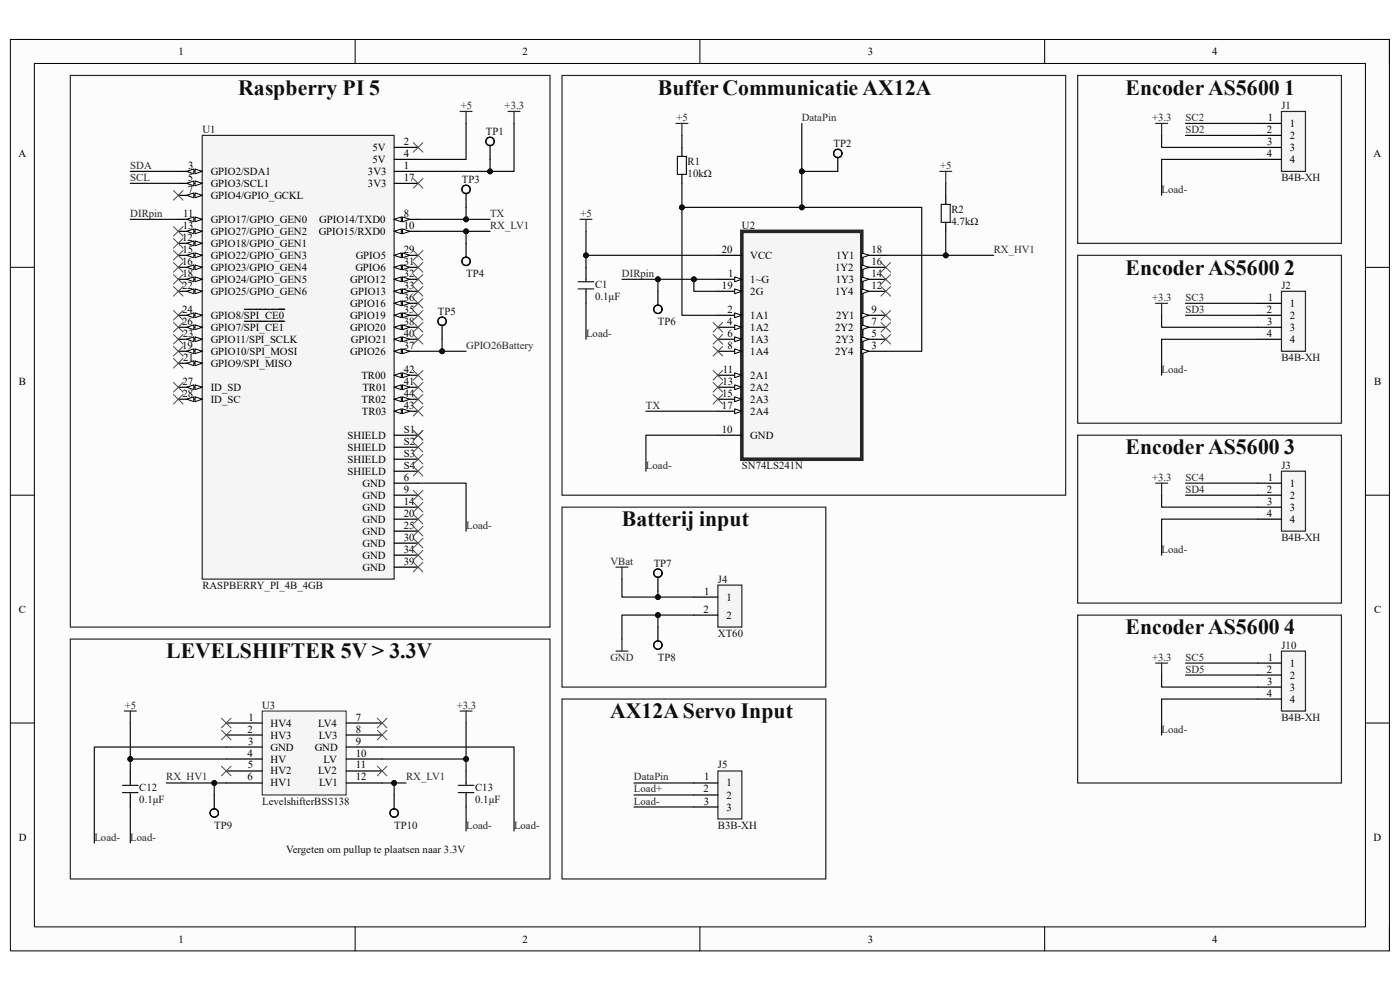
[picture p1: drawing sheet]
<svg xmlns="http://www.w3.org/2000/svg" width="297mm" height="210mm" viewBox="0 0 297 210" stroke-linecap="round" stroke-linejoin="round" font-family="sans-serif">
<path d="M2.2 8.4h292.6v193.3h-292.6z" fill-rule="evenodd" fill="#fcfcfc"/>
<path d="M2.2 8.4h292.6v193.3h-292.6z" fill="none" stroke="#000" stroke-width=".21"/>
<path d="M7.3 13.5h282.4v183.1h-282.4z" fill-rule="evenodd" fill="#fcfcfc"/>
<g fill="none" stroke="#000" stroke-width=".21">
<path d="M2.2 8.4h5.1M7.3 13.5h282.4v183.1h-282.4zM75.3 8.4v5.1M148.5 8.4v5.1M221.6 8.4v5.1M289.7 8.4h5.1v5.1M2.2 56.7h5.1M289.7 56.7h5.1M2.2 105h5.1M289.7 105.1h5.1M2.2 153.4h5.1M289.7 153.4h5.1"/>
<path d="M75.3 196.6v5.1M148.5 196.6v5.1M221.6 196.6v5.1M294.8 196.6v5.1"/>
</g>
<path d="M157.4 49.1h25.4v48.3h-25.4z" fill-rule="evenodd" fill="#f5f5f5"/>
<path d="M157.4 49.1h25.4v48.3h-25.4z" fill="none" stroke="#262626" stroke-width=".76"/>
<path d="M152.3 54.2h5.1M152.3 59.3h5.1" fill="none" stroke="#000" stroke-width=".25"/>
<path d="M155.9 58.7l1.5 .6-1.5 .5z" fill="#fbfbfb"/>
<path d="M155.9 58.7l1.5 .6-1.5 .5z" fill="none" stroke="#000" stroke-width=".21"/>
<path d="M152.3 61.8h5.1" fill="none" stroke="#000" stroke-width=".25"/>
<path d="M155.9 61.3l1.5 .5-1.5 .5z" fill="#fbfbfb"/>
<path d="M155.9 61.3l1.5 .5-1.5 .5z" fill="none" stroke="#000" stroke-width=".21"/>
<path d="M152.3 66.9h5.1" fill="none" stroke="#000" stroke-width=".25"/>
<path d="M155.9 66.4l1.5 .5-1.5 .5z" fill="#fbfbfb"/>
<path d="M155.9 66.4l1.5 .5-1.5 .5z" fill="none" stroke="#000" stroke-width=".21"/>
<path d="M152.3 69.4h5.1" fill="none" stroke="#000" stroke-width=".25"/>
<path d="M155.9 68.9l1.5 .5-1.5 .5z" fill="#fbfbfb"/>
<path d="M155.9 68.9l1.5 .5-1.5 .5z" fill="none" stroke="#000" stroke-width=".21"/>
<path d="M152.3 72h5.1" fill="none" stroke="#000" stroke-width=".25"/>
<path d="M155.9 71.5l1.5 .5-1.5 .5z" fill="#fbfbfb"/>
<path d="M155.9 71.5l1.5 .5-1.5 .5z" fill="none" stroke="#000" stroke-width=".21"/>
<path d="M152.3 74.5h5.1" fill="none" stroke="#000" stroke-width=".25"/>
<path d="M155.9 74l1.5 .5-1.5 .5z" fill="#fbfbfb"/>
<path d="M155.9 74l1.5 .5-1.5 .5z" fill="none" stroke="#000" stroke-width=".21"/>
<path d="M152.3 79.6h5.1" fill="none" stroke="#000" stroke-width=".25"/>
<path d="M155.9 79.1l1.5 .5-1.5 .5z" fill="#fbfbfb"/>
<path d="M155.9 79.1l1.5 .5-1.5 .5z" fill="none" stroke="#000" stroke-width=".21"/>
<path d="M152.3 82.1h5.1" fill="none" stroke="#000" stroke-width=".25"/>
<path d="M155.9 81.6l1.5 .5-1.5 .6z" fill="#fbfbfb"/>
<path d="M155.9 81.6l1.5 .5-1.5 .6z" fill="none" stroke="#000" stroke-width=".21"/>
<path d="M152.3 84.7h5.1" fill="none" stroke="#000" stroke-width=".25"/>
<path d="M155.9 84.2l1.5 .5-1.5 .5z" fill="#fbfbfb"/>
<path d="M155.9 84.2l1.5 .5-1.5 .5z" fill="none" stroke="#000" stroke-width=".21"/>
<path d="M152.3 87.2h5.1" fill="none" stroke="#000" stroke-width=".25"/>
<path d="M155.9 86.7l1.5 .5-1.5 .5z" fill="#fbfbfb"/>
<path d="M155.9 86.7l1.5 .5-1.5 .5z" fill="none" stroke="#000" stroke-width=".21"/>
<path d="M182.8 54.2h5.1M152.3 92.3h5.1" fill="none" stroke="#000" stroke-width=".25"/>
<path d="M182.8 53.7l1.6 .5-1.6 .5z" fill="#fbfbfb"/>
<path d="M182.8 53.7l1.6 .5-1.6 .5z" fill="none" stroke="#000" stroke-width=".21"/>
<path d="M182.8 56.7h5.1" fill="none" stroke="#000" stroke-width=".25"/>
<path d="M182.8 56.2l1.6 .5-1.6 .5z" fill="#fbfbfb"/>
<path d="M182.8 56.2l1.6 .5-1.6 .5z" fill="none" stroke="#000" stroke-width=".21"/>
<path d="M182.8 59.3h5.1" fill="none" stroke="#000" stroke-width=".25"/>
<path d="M182.8 58.7l1.6 .6-1.6 .5z" fill="#fbfbfb"/>
<path d="M182.8 58.7l1.6 .6-1.6 .5z" fill="none" stroke="#000" stroke-width=".21"/>
<path d="M182.8 61.8h5.1" fill="none" stroke="#000" stroke-width=".25"/>
<path d="M182.8 61.3l1.6 .5-1.6 .5z" fill="#fbfbfb"/>
<path d="M182.8 61.3l1.6 .5-1.6 .5z" fill="none" stroke="#000" stroke-width=".21"/>
<path d="M182.8 66.9h5.1" fill="none" stroke="#000" stroke-width=".25"/>
<path d="M182.8 66.4l1.6 .5-1.6 .5z" fill="#fbfbfb"/>
<path d="M182.8 66.4l1.6 .5-1.6 .5z" fill="none" stroke="#000" stroke-width=".21"/>
<path d="M182.8 69.4h5.1" fill="none" stroke="#000" stroke-width=".25"/>
<path d="M182.8 68.9l1.6 .5-1.6 .5z" fill="#fbfbfb"/>
<path d="M182.8 68.9l1.6 .5-1.6 .5z" fill="none" stroke="#000" stroke-width=".21"/>
<path d="M182.8 72h5.1" fill="none" stroke="#000" stroke-width=".25"/>
<path d="M182.8 71.5l1.6 .5-1.6 .5z" fill="#fbfbfb"/>
<path d="M182.8 71.5l1.6 .5-1.6 .5z" fill="none" stroke="#000" stroke-width=".21"/>
<path d="M182.8 74.5h5.1" fill="none" stroke="#000" stroke-width=".25"/>
<path d="M182.8 74l1.6 .5-1.6 .5z" fill="#fbfbfb"/>
<path d="M182.8 74l1.6 .5-1.6 .5z" fill="none" stroke="#000" stroke-width=".21"/>
<path d="M123 46.5h2.6M124.3 46.5v2.6" fill="none" stroke="#262626" stroke-width=".25"/>
<path d="M42.9 28.7h40.7v94.2h-40.7z" fill-rule="evenodd" fill="#f5f5f5"/>
<path d="M42.9 28.7h40.7v94.2h-40.7z" fill="none" stroke="#262626" stroke-width=".25"/>
<path d="M37.8 36.4h5.1" fill="none" stroke="#000" stroke-width=".25"/>
<path d="M41.4 35.8l1.5 .6-1.5 .5z" fill="#fbfbfb"/>
<path d="M41.4 35.8l1.5 .6-1.5 .5z" fill="none" stroke="#000" stroke-width=".21"/>
<path d="M39.6 36.4l1.5-.6v1.1z" fill="#fbfbfb"/>
<path d="M39.6 36.4l1.5-.6v1.1z" fill="none" stroke="#000" stroke-width=".21"/>
<path d="M37.8 38.9h5.1" fill="none" stroke="#000" stroke-width=".25"/>
<path d="M41.4 38.4l1.5 .5-1.5 .5z" fill="#fbfbfb"/>
<path d="M41.4 38.4l1.5 .5-1.5 .5z" fill="none" stroke="#000" stroke-width=".21"/>
<path d="M39.6 38.9l1.5-.5v1z" fill="#fbfbfb"/>
<path d="M39.6 38.9l1.5-.5v1z" fill="none" stroke="#000" stroke-width=".21"/>
<path d="M37.8 41.4h5.1" fill="none" stroke="#000" stroke-width=".25"/>
<path d="M41.4 40.9l1.5 .5-1.5 .6z" fill="#fbfbfb"/>
<path d="M41.4 40.9l1.5 .5-1.5 .6z" fill="none" stroke="#000" stroke-width=".21"/>
<path d="M39.6 41.4l1.5-.5v1.1z" fill="#fbfbfb"/>
<path d="M39.6 41.4l1.5-.5v1.1z" fill="none" stroke="#000" stroke-width=".21"/>
<path d="M37.8 46.5h5.1" fill="none" stroke="#000" stroke-width=".25"/>
<path d="M41.4 46l1.5 .5-1.5 .5z" fill="#fbfbfb"/>
<path d="M41.4 46l1.5 .5-1.5 .5z" fill="none" stroke="#000" stroke-width=".21"/>
<path d="M39.6 46.5l1.5-.5v1z" fill="#fbfbfb"/>
<path d="M39.6 46.5l1.5-.5v1z" fill="none" stroke="#000" stroke-width=".21"/>
<path d="M37.8 49.1h5.1" fill="none" stroke="#000" stroke-width=".25"/>
<path d="M41.4 48.6l1.5 .5-1.5 .5z" fill="#fbfbfb"/>
<path d="M41.4 48.6l1.5 .5-1.5 .5z" fill="none" stroke="#000" stroke-width=".21"/>
<path d="M39.6 49.1l1.5-.5v1z" fill="#fbfbfb"/>
<path d="M39.6 49.1l1.5-.5v1z" fill="none" stroke="#000" stroke-width=".21"/>
<path d="M37.8 51.6h5.1" fill="none" stroke="#000" stroke-width=".25"/>
<path d="M41.4 51.1l1.5 .5-1.5 .5z" fill="#fbfbfb"/>
<path d="M41.4 51.1l1.5 .5-1.5 .5z" fill="none" stroke="#000" stroke-width=".21"/>
<path d="M39.6 51.6l1.5-.5v1z" fill="#fbfbfb"/>
<path d="M39.6 51.6l1.5-.5v1z" fill="none" stroke="#000" stroke-width=".21"/>
<path d="M37.8 54.2h5.1" fill="none" stroke="#000" stroke-width=".25"/>
<path d="M41.4 53.7l1.5 .5-1.5 .5z" fill="#fbfbfb"/>
<path d="M41.4 53.7l1.5 .5-1.5 .5z" fill="none" stroke="#000" stroke-width=".21"/>
<path d="M39.6 54.2l1.5-.5v1z" fill="#fbfbfb"/>
<path d="M39.6 54.2l1.5-.5v1z" fill="none" stroke="#000" stroke-width=".21"/>
<path d="M37.8 56.7h5.1" fill="none" stroke="#000" stroke-width=".25"/>
<path d="M41.4 56.2l1.5 .5-1.5 .5z" fill="#fbfbfb"/>
<path d="M41.4 56.2l1.5 .5-1.5 .5z" fill="none" stroke="#000" stroke-width=".21"/>
<path d="M39.6 56.7l1.5-.5v1z" fill="#fbfbfb"/>
<path d="M39.6 56.7l1.5-.5v1z" fill="none" stroke="#000" stroke-width=".21"/>
<path d="M37.8 59.3h5.1" fill="none" stroke="#000" stroke-width=".25"/>
<path d="M41.4 58.7l1.5 .6-1.5 .5z" fill="#fbfbfb"/>
<path d="M41.4 58.7l1.5 .6-1.5 .5z" fill="none" stroke="#000" stroke-width=".21"/>
<path d="M39.6 59.3l1.5-.6v1.1z" fill="#fbfbfb"/>
<path d="M39.6 59.3l1.5-.6v1.1z" fill="none" stroke="#000" stroke-width=".21"/>
<path d="M37.8 61.8h5.1" fill="none" stroke="#000" stroke-width=".25"/>
<path d="M41.4 61.3l1.5 .5-1.5 .5z" fill="#fbfbfb"/>
<path d="M41.4 61.3l1.5 .5-1.5 .5z" fill="none" stroke="#000" stroke-width=".21"/>
<path d="M39.6 61.8l1.5-.5v1z" fill="#fbfbfb"/>
<path d="M39.6 61.8l1.5-.5v1z" fill="none" stroke="#000" stroke-width=".21"/>
<path d="M37.8 66.9h5.1" fill="none" stroke="#000" stroke-width=".25"/>
<path d="M41.4 66.4l1.5 .5-1.5 .5z" fill="#fbfbfb"/>
<path d="M41.4 66.4l1.5 .5-1.5 .5z" fill="none" stroke="#000" stroke-width=".21"/>
<path d="M39.6 66.9l1.5-.5v1z" fill="#fbfbfb"/>
<path d="M39.6 66.9l1.5-.5v1z" fill="none" stroke="#000" stroke-width=".21"/>
<path d="M37.8 69.4h5.1M51.8 65.6h8.6" fill="none" stroke="#000" stroke-width=".25"/>
<path d="M41.4 68.9l1.5 .5-1.5 .5z" fill="#fbfbfb"/>
<path d="M41.4 68.9l1.5 .5-1.5 .5z" fill="none" stroke="#000" stroke-width=".21"/>
<path d="M39.6 69.4l1.5-.5v1z" fill="#fbfbfb"/>
<path d="M39.6 69.4l1.5-.5v1z" fill="none" stroke="#000" stroke-width=".21"/>
<path d="M37.8 72h5.1M51.8 68.2h8.6" fill="none" stroke="#000" stroke-width=".25"/>
<path d="M41.4 71.5l1.5 .5-1.5 .5z" fill="#fbfbfb"/>
<path d="M41.4 71.5l1.5 .5-1.5 .5z" fill="none" stroke="#000" stroke-width=".21"/>
<path d="M39.6 72l1.5-.5v1z" fill="#fbfbfb"/>
<path d="M39.6 72l1.5-.5v1z" fill="none" stroke="#000" stroke-width=".21"/>
<path d="M37.8 74.5h5.1" fill="none" stroke="#000" stroke-width=".25"/>
<path d="M41.4 74l1.5 .5-1.5 .5z" fill="#fbfbfb"/>
<path d="M41.4 74l1.5 .5-1.5 .5z" fill="none" stroke="#000" stroke-width=".21"/>
<path d="M39.6 74.5l1.5-.5v1z" fill="#fbfbfb"/>
<path d="M39.6 74.5l1.5-.5v1z" fill="none" stroke="#000" stroke-width=".21"/>
<path d="M37.8 77.1h5.1" fill="none" stroke="#000" stroke-width=".25"/>
<path d="M41.4 76.6l1.5 .5-1.5 .5z" fill="#fbfbfb"/>
<path d="M41.4 76.6l1.5 .5-1.5 .5z" fill="none" stroke="#000" stroke-width=".21"/>
<path d="M39.6 77.1l1.5-.5v1z" fill="#fbfbfb"/>
<path d="M39.6 77.1l1.5-.5v1z" fill="none" stroke="#000" stroke-width=".21"/>
<path d="M37.8 82.1h5.1" fill="none" stroke="#000" stroke-width=".25"/>
<path d="M41.4 81.6l1.5 .5-1.5 .6z" fill="#fbfbfb"/>
<path d="M41.4 81.6l1.5 .5-1.5 .6z" fill="none" stroke="#000" stroke-width=".21"/>
<path d="M39.6 82.1l1.5-.5v1.1z" fill="#fbfbfb"/>
<path d="M39.6 82.1l1.5-.5v1.1z" fill="none" stroke="#000" stroke-width=".21"/>
<path d="M37.8 84.7h5.1" fill="none" stroke="#000" stroke-width=".25"/>
<path d="M41.4 84.2l1.5 .5-1.5 .5z" fill="#fbfbfb"/>
<path d="M41.4 84.2l1.5 .5-1.5 .5z" fill="none" stroke="#000" stroke-width=".21"/>
<path d="M39.6 84.7l1.5-.5v1z" fill="#fbfbfb"/>
<path d="M39.6 84.7l1.5-.5v1z" fill="none" stroke="#000" stroke-width=".21"/>
<path d="M83.6 31.3h5.1M83.6 33.8h5.1M83.6 36.4h5.1M83.6 38.9h5.1M83.6 46.5h5.1" fill="none" stroke="#000" stroke-width=".25"/>
<path d="M83.6 46.5l1.5-.5v1z" fill="#fbfbfb"/>
<path d="M83.6 46.5l1.5-.5v1z" fill="none" stroke="#000" stroke-width=".21"/>
<path d="M85.4 46l1.5 .5-1.5 .5z" fill="#fbfbfb"/>
<path d="M85.4 46l1.5 .5-1.5 .5z" fill="none" stroke="#000" stroke-width=".21"/>
<path d="M83.6 49.1h5.1" fill="none" stroke="#000" stroke-width=".25"/>
<path d="M83.6 49.1l1.5-.5v1z" fill="#fbfbfb"/>
<path d="M83.6 49.1l1.5-.5v1z" fill="none" stroke="#000" stroke-width=".21"/>
<path d="M85.4 48.6l1.5 .5-1.5 .5z" fill="#fbfbfb"/>
<path d="M85.4 48.6l1.5 .5-1.5 .5z" fill="none" stroke="#000" stroke-width=".21"/>
<path d="M83.6 54.2h5.1" fill="none" stroke="#000" stroke-width=".25"/>
<path d="M83.6 54.2l1.5-.5v1z" fill="#fbfbfb"/>
<path d="M83.6 54.2l1.5-.5v1z" fill="none" stroke="#000" stroke-width=".21"/>
<path d="M85.4 53.7l1.5 .5-1.5 .5z" fill="#fbfbfb"/>
<path d="M85.4 53.7l1.5 .5-1.5 .5z" fill="none" stroke="#000" stroke-width=".21"/>
<path d="M83.6 56.7h5.1" fill="none" stroke="#000" stroke-width=".25"/>
<path d="M83.6 56.7l1.5-.5v1z" fill="#fbfbfb"/>
<path d="M83.6 56.7l1.5-.5v1z" fill="none" stroke="#000" stroke-width=".21"/>
<path d="M85.4 56.2l1.5 .5-1.5 .5z" fill="#fbfbfb"/>
<path d="M85.4 56.2l1.5 .5-1.5 .5z" fill="none" stroke="#000" stroke-width=".21"/>
<path d="M83.6 59.3h5.1" fill="none" stroke="#000" stroke-width=".25"/>
<path d="M83.6 59.3l1.5-.6v1.1z" fill="#fbfbfb"/>
<path d="M83.6 59.3l1.5-.6v1.1z" fill="none" stroke="#000" stroke-width=".21"/>
<path d="M85.4 58.7l1.5 .6-1.5 .5z" fill="#fbfbfb"/>
<path d="M85.4 58.7l1.5 .6-1.5 .5z" fill="none" stroke="#000" stroke-width=".21"/>
<path d="M83.6 61.8h5.1" fill="none" stroke="#000" stroke-width=".25"/>
<path d="M83.6 61.8l1.5-.5v1z" fill="#fbfbfb"/>
<path d="M83.6 61.8l1.5-.5v1z" fill="none" stroke="#000" stroke-width=".21"/>
<path d="M85.4 61.3l1.5 .5-1.5 .5z" fill="#fbfbfb"/>
<path d="M85.4 61.3l1.5 .5-1.5 .5z" fill="none" stroke="#000" stroke-width=".21"/>
<path d="M83.6 64.3h5.1" fill="none" stroke="#000" stroke-width=".25"/>
<path d="M83.6 64.3l1.5-.5v1z" fill="#fbfbfb"/>
<path d="M83.6 64.3l1.5-.5v1z" fill="none" stroke="#000" stroke-width=".21"/>
<path d="M85.4 63.8l1.5 .5-1.5 .5z" fill="#fbfbfb"/>
<path d="M85.4 63.8l1.5 .5-1.5 .5z" fill="none" stroke="#000" stroke-width=".21"/>
<path d="M83.6 66.9h5.1" fill="none" stroke="#000" stroke-width=".25"/>
<path d="M83.6 66.9l1.5-.5v1z" fill="#fbfbfb"/>
<path d="M83.6 66.9l1.5-.5v1z" fill="none" stroke="#000" stroke-width=".21"/>
<path d="M85.4 66.4l1.5 .5-1.5 .5z" fill="#fbfbfb"/>
<path d="M85.4 66.4l1.5 .5-1.5 .5z" fill="none" stroke="#000" stroke-width=".21"/>
<path d="M83.6 69.4h5.1" fill="none" stroke="#000" stroke-width=".25"/>
<path d="M83.6 69.4l1.5-.5v1z" fill="#fbfbfb"/>
<path d="M83.6 69.4l1.5-.5v1z" fill="none" stroke="#000" stroke-width=".21"/>
<path d="M85.4 68.9l1.5 .5-1.5 .5z" fill="#fbfbfb"/>
<path d="M85.4 68.9l1.5 .5-1.5 .5z" fill="none" stroke="#000" stroke-width=".21"/>
<path d="M83.6 72h5.1" fill="none" stroke="#000" stroke-width=".25"/>
<path d="M83.6 72l1.5-.5v1z" fill="#fbfbfb"/>
<path d="M83.6 72l1.5-.5v1z" fill="none" stroke="#000" stroke-width=".21"/>
<path d="M85.4 71.5l1.5 .5-1.5 .5z" fill="#fbfbfb"/>
<path d="M85.4 71.5l1.5 .5-1.5 .5z" fill="none" stroke="#000" stroke-width=".21"/>
<path d="M83.6 74.5h5.1" fill="none" stroke="#000" stroke-width=".25"/>
<path d="M83.6 74.5l1.5-.5v1z" fill="#fbfbfb"/>
<path d="M83.6 74.5l1.5-.5v1z" fill="none" stroke="#000" stroke-width=".21"/>
<path d="M85.4 74l1.5 .5-1.5 .5z" fill="#fbfbfb"/>
<path d="M85.4 74l1.5 .5-1.5 .5z" fill="none" stroke="#000" stroke-width=".21"/>
<path d="M83.6 79.6h5.1" fill="none" stroke="#000" stroke-width=".25"/>
<path d="M83.6 79.6l1.5-.5v1z" fill="#fbfbfb"/>
<path d="M83.6 79.6l1.5-.5v1z" fill="none" stroke="#000" stroke-width=".21"/>
<path d="M85.4 79.1l1.5 .5-1.5 .5z" fill="#fbfbfb"/>
<path d="M85.4 79.1l1.5 .5-1.5 .5z" fill="none" stroke="#000" stroke-width=".21"/>
<path d="M83.6 82.1h5.1" fill="none" stroke="#000" stroke-width=".25"/>
<path d="M83.6 82.1l1.5-.5v1.1z" fill="#fbfbfb"/>
<path d="M83.6 82.1l1.5-.5v1.1z" fill="none" stroke="#000" stroke-width=".21"/>
<path d="M85.4 81.6l1.5 .5-1.5 .6z" fill="#fbfbfb"/>
<path d="M85.4 81.6l1.5 .5-1.5 .6z" fill="none" stroke="#000" stroke-width=".21"/>
<path d="M83.6 84.7h5.1" fill="none" stroke="#000" stroke-width=".25"/>
<path d="M83.6 84.7l1.5-.5v1z" fill="#fbfbfb"/>
<path d="M83.6 84.7l1.5-.5v1z" fill="none" stroke="#000" stroke-width=".21"/>
<path d="M85.4 84.2l1.5 .5-1.5 .5z" fill="#fbfbfb"/>
<path d="M85.4 84.2l1.5 .5-1.5 .5z" fill="none" stroke="#000" stroke-width=".21"/>
<path d="M83.6 87.2h5.1" fill="none" stroke="#000" stroke-width=".25"/>
<path d="M83.6 87.2l1.5-.5v1z" fill="#fbfbfb"/>
<path d="M83.6 87.2l1.5-.5v1z" fill="none" stroke="#000" stroke-width=".21"/>
<path d="M85.4 86.7l1.5 .5-1.5 .5z" fill="#fbfbfb"/>
<path d="M85.4 86.7l1.5 .5-1.5 .5z" fill="none" stroke="#000" stroke-width=".21"/>
<path d="M83.6 92.3h5.1M83.6 94.9h5.1M83.6 97.4h5.1M83.6 100h5.1M83.6 102.5h5.1M83.6 105h5.1M83.6 107.6h5.1M83.6 110.1h5.1M83.6 112.7h5.1M83.6 115.2h5.1M83.6 117.8h5.1M83.6 120.3h5.1" fill="none" stroke="#000" stroke-width=".25"/>
<path d="M119.2 16h106.9v89.1h-106.9zM143.4 26.2h2.5M144.7 26.2v2.5M199.4 36.4h2.5M200.6 36.4v2.5" fill="none" stroke="#262626" stroke-width=".25"/>
<g fill="none" stroke="#4c4c4c" stroke-width=".21">
<path d="M186.9 58.2l2 2.1M186.9 55.7l2 2M188.9 58.2l-2 2.1M188.9 55.7l-2 2M151.3 68.4l2 2M151.3 71l2 2M151.3 73.5l2 2M151.3 78.6l2 2M153.3 68.4l-2 2M153.3 71l-2 2M153.3 73.5l-2 2M153.3 78.6l-2 2"/>
<path d="M186.9 71l2 2M186.9 68.4l2 2.1M186.9 65.9l2 2M186.9 60.8l2 2M188.9 71l-2 2M188.9 68.4l-2 2.1M188.9 65.9l-2 2M188.9 60.8l-2 2M151.3 81.1l2 2.1M151.3 83.7l2 2M153.3 81.1l-2 2.1M153.3 83.7l-2 2"/>
</g>
<path d="M271.9 23.6h5.1v12.8h-5.1z" fill-rule="evenodd" fill="#f5f5f5"/>
<path d="M14.9 16h101.8v117h-101.8zM228.6 16h56v35.6h-56zM97.6 23.6h2.5M98.9 23.6v2.6M271.9 23.6h5.1v12.8h-5.1z" fill="none" stroke="#262626" stroke-width=".25"/>
<path d="M266.8 26.2h5.1M266.8 28.7h5.1M266.8 31.3h5.1M266.8 33.8h5.1" fill="none" stroke="#000" stroke-width=".25"/>
<path d="M152.3 124.1h5.1v8.9h-5.1z" fill-rule="evenodd" fill="#f5f5f5"/>
<path d="M130.7 120.3h2.5M130.7 138.1h2.5M131.9 120.3v2.6M131.9 135.6v2.5M152.3 124.1h5.1v8.9h-5.1z" fill="none" stroke="#262626" stroke-width=".25"/>
<path d="M147.2 126.7h5.1M147.2 130.5h5.1" fill="none" stroke="#000" stroke-width=".25"/>
<path d="M55.6 150.8h17.8v17.8h-17.8z" fill-rule="evenodd" fill="#f5f5f5"/>
<path d="M55.6 150.8h17.8v17.8h-17.8z" fill="none" stroke="#262626" stroke-width=".21"/>
<path d="M48 153.4h7.6M48 155.9h7.6M48 158.5h7.6M73.4 153.4h7.7M73.4 155.9h7.7M73.4 158.5h7.7M48 161h7.6M48 163.6h7.6M48 166.1h7.6M73.4 161h7.7M73.4 163.6h7.7M73.4 166.1h7.7" fill="none" stroke="#000" stroke-width=".25"/>
<path d="M107.8 23.6h2.5M109.1 23.6v2.6M119.2 107.6h56v38.2h-56zM14.9 135.6h101.8v50.9h-101.8zM26.4 150.8h2.5M27.6 150.8v2.6M97.6 150.8h2.5M98.9 150.8v2.6" fill="none" stroke="#262626" stroke-width=".25"/>
<path d="M47 154.9l2 2M47 152.4l2 2M49 154.9l-2 2M49 152.4l-2 2M80.1 152.4l2 2M80.1 154.9l2 2M82.1 152.4l-2 2M82.1 154.9l-2 2M47 162.5l2 2.1M49 162.5l-2 2.1M80.1 162.5l2 2.1M82.1 162.5l-2 2.1" fill="none" stroke="#4c4c4c" stroke-width=".21"/>
<path d="M152.3 163.6h5.1v10.1h-5.1z" fill-rule="evenodd" fill="#f5f5f5"/>
<path d="M119.2 148.3h56v38.2h-56zM152.3 163.6h5.1v10.1h-5.1z" fill="none" stroke="#262626" stroke-width=".25"/>
<g fill="none" stroke="#000" stroke-width=".25">
<path d="M104 30.8v3M177.7 33.3v3.1M98.9 40.9v3.1M98.9 51.6v3.1M124.3 56.7v2.6M93.8 68.9v3.1M124.3 61.8v2.5M139.6 61.8v3M139.6 122.3v3.1M139.6 133v3.1M27.6 163.6v2.5M27.6 168.6v2.6"/>
<path d="M45.5 168.6v3.1M83.6 168.6v3.1M98.9 163.6v2.5M98.9 168.6v2.6M147.2 166.1h5.1M147.2 168.6h5.1M147.2 171.2h5.1"/>
<circle cx="104" cy="30" r=".89"/>
<circle cx="177.7" cy="32.5" r=".89"/>
<circle cx="98.9" cy="40.2" r=".89"/>
<circle cx="98.9" cy="55.4" r=".89"/>
<circle cx="93.8" cy="68.2" r=".89"/>
<circle cx="139.6" cy="65.6" r=".89"/>
<circle cx="139.6" cy="136.8" r=".89"/>
<circle cx="139.6" cy="121.6" r=".89"/>
<circle cx="45.5" cy="172.5" r=".89"/>
<circle cx="83.6" cy="172.5" r=".89"/>
</g>
<g fill="none" stroke="#4c4c4c" stroke-width=".21">
<path d="M87.7 30.3l2 2M87.7 37.9l2 2M89.7 30.3l-2 2M89.7 37.9l-2 2M36.8 58.2l2 2.1M36.8 55.7l2 2M36.8 53.1l2 2.1M36.8 50.6l2 2M36.8 48.1l2 2M36.8 40.4l2 2.1M38.8 58.2l-2 2.1M38.8 55.7l-2 2"/>
<path d="M38.8 53.1l-2 2.1M38.8 50.6l-2 2M38.8 48.1l-2 2M38.8 40.4l-2 2.1M87.7 53.1l2 2.1M87.7 55.7l2 2M87.7 58.2l2 2.1M89.7 53.1l-2 2.1M89.7 55.7l-2 2M89.7 58.2l-2 2.1M36.8 76l2 2.1M36.8 73.5l2 2"/>
<path d="M36.8 71l2 2M36.8 68.4l2 2M36.8 65.9l2 2M36.8 60.8l2 2M38.8 76l-2 2.1M38.8 73.5l-2 2M38.8 71l-2 2M38.8 68.4l-2 2M38.8 65.9l-2 2M38.8 60.8l-2 2M87.7 60.8l2 2M87.7 63.3l2 2.1"/>
<path d="M87.7 65.9l2 2M87.7 68.4l2 2M87.7 71l2 2M87.7 78.6l2 2M89.7 60.8l-2 2M89.7 63.3l-2 2.1M89.7 65.9l-2 2M89.7 68.4l-2 2M89.7 71l-2 2M89.7 78.6l-2 2M36.8 83.7l2 2M36.8 81.1l2 2.1"/>
<path d="M38.8 83.7l-2 2M38.8 81.1l-2 2.1M87.7 81.1l2 2.1M87.7 83.7l2 2M87.7 86.2l2 2.1M87.7 91.3l2 2M87.7 93.9l2 2M87.7 96.4l2 2M87.7 98.9l2 2.1M89.7 81.1l-2 2.1M89.7 83.7l-2 2M89.7 86.2l-2 2.1"/>
<path d="M89.7 91.3l-2 2M89.7 93.9l-2 2M89.7 96.4l-2 2M89.7 98.9l-2 2.1M87.7 104l2 2.1M87.7 106.6l2 2M87.7 109.1l2 2.1M87.7 111.7l2 2M87.7 114.2l2 2M87.7 116.7l2 2.1M87.7 119.3l2 2M89.7 104l-2 2.1"/>
<path d="M89.7 106.6l-2 2M89.7 109.1l-2 2.1M89.7 111.7l-2 2M89.7 114.2l-2 2M89.7 116.7l-2 2.1M89.7 119.3l-2 2"/>
</g>
<path d="M122.7 59.8h3.3M124.3 59.3v.5M122.7 61.3h3.3M124.3 61.3v.5M26 168.1h3.3M26 166.6h3.3M27.6 166.1v.5M27.6 168.1v.5M97.2 168.1h3.3M97.2 166.6h3.3M98.9 166.1v.5M98.9 168.1v.5" fill="none" stroke="#1c1c1c" stroke-width=".25"/>
<path d="M271.9 61.8h5.1v12.7h-5.1z" fill-rule="evenodd" fill="#f5f5f5"/>
<path d="M228.6 54.2h56v35.6h-56zM271.9 61.8h5.1v12.7h-5.1z" fill="none" stroke="#262626" stroke-width=".25"/>
<path d="M266.8 64.3h5.1M266.8 66.9h5.1M266.8 69.4h5.1M266.8 72h5.1" fill="none" stroke="#000" stroke-width=".25"/>
<path d="M271.9 100h5.1v12.7h-5.1z" fill-rule="evenodd" fill="#f5f5f5"/>
<path d="M228.6 92.3h56v35.6h-56zM271.9 100h5.1v12.7h-5.1z" fill="none" stroke="#262626" stroke-width=".25"/>
<path d="M266.8 102.5h5.1M266.8 105.1h5.1M266.8 107.6h5.1M266.8 110.1h5.1" fill="none" stroke="#000" stroke-width=".25"/>
<path d="M271.9 138.1h5.1v12.7h-5.1z" fill-rule="evenodd" fill="#f5f5f5"/>
<path d="M245.2 26.2h2.5M246.4 26.2v2.5M245.2 64.3h2.5M246.4 64.3v2.6M245.2 102.5h2.5M246.4 102.5v2.6M228.6 130.5h56v35.6h-56zM271.9 138.1h5.1v12.7h-5.1zM245.2 140.7h2.5M246.4 140.7v2.5" fill="none" stroke="#262626" stroke-width=".25"/>
<path d="M144.7 31.3v1.9M144.7 37v1.9M200.6 41.4v2M200.6 47.2v1.9M266.8 140.7h5.1M266.8 143.2h5.1M266.8 145.8h5.1M266.8 148.3h5.1" fill="none" stroke="#000" stroke-width=".25"/>
<path d="M143.7 33.2h1.9v3.8h-1.9zM199.7 43.4h1.9v3.8h-1.9z" fill="none" stroke="#1c1c1c" stroke-width=".25"/>
<path d="M124.3 49.1v5.1h28" fill="none" stroke="#0e0e0e" stroke-width=".25"/>
<circle cx="124.3" cy="54.2" r=".51" fill="#0e0e0e"/>
<circle cx="124.3" cy="54.2" r=".51" fill="none" stroke="#0e0e0e" stroke-width=".21"/>
<path d="M152.3 59.3h-5.1v2.5h5.1" fill="none" stroke="#0e0e0e" stroke-width=".25"/>
<circle cx="147.2" cy="59.3" r=".51" fill="#0e0e0e"/>
<circle cx="147.2" cy="59.3" r=".51" fill="none" stroke="#0e0e0e" stroke-width=".21"/>
<path d="M152.3 66.9h-7.6v-22.9h50.8v30.5h-7.6" fill="none" stroke="#0e0e0e" stroke-width=".25"/>
<circle cx="144.7" cy="44" r=".51" fill="#0e0e0e"/>
<circle cx="144.7" cy="44" r=".51" fill="none" stroke="#0e0e0e" stroke-width=".21"/>
<circle cx="170.1" cy="44" r=".51" fill="#0e0e0e"/>
<circle cx="170.1" cy="44" r=".51" fill="none" stroke="#0e0e0e" stroke-width=".21"/>
<path d="M144.7 28.7v2.6M200.6 49.1v5.1h-12.7" fill="none" stroke="#0e0e0e" stroke-width=".25"/>
<circle cx="200.6" cy="54.2" r=".51" fill="#0e0e0e"/>
<circle cx="200.6" cy="54.2" r=".51" fill="none" stroke="#0e0e0e" stroke-width=".21"/>
<path d="M200.6 38.9v2.5M200.6 54.2h10.2M137 87.2h15.3" fill="none" stroke="#0e0e0e" stroke-width=".25"/>
<circle cx="200.6" cy="54.2" r=".51" fill="#0e0e0e"/>
<circle cx="200.6" cy="54.2" r=".51" fill="none" stroke="#0e0e0e" stroke-width=".21"/>
<path d="M27.6 36.4h10.2M27.6 38.9h10.2M98.9 26.2v7.6h-10.2M246.4 28.7v2.6h20.4M251.5 28.7h15.3M251.5 26.2h15.3M88.7 49.1h15.3M88.7 102.5h10.2v10.2" fill="none" stroke="#0e0e0e" stroke-width=".25"/>
<circle cx="98.9" cy="49.1" r=".51" fill="#0e0e0e"/>
<circle cx="98.9" cy="49.1" r=".51" fill="none" stroke="#0e0e0e" stroke-width=".21"/>
<path d="M88.7 46.5h15.3" fill="none" stroke="#0e0e0e" stroke-width=".25"/>
<circle cx="98.9" cy="46.5" r=".51" fill="#0e0e0e"/>
<circle cx="98.9" cy="46.5" r=".51" fill="none" stroke="#0e0e0e" stroke-width=".21"/>
<path d="M131.9 122.9v3.8h15.3" fill="none" stroke="#0e0e0e" stroke-width=".25"/>
<circle cx="139.6" cy="126.7" r=".51" fill="#0e0e0e"/>
<circle cx="139.6" cy="126.7" r=".51" fill="none" stroke="#0e0e0e" stroke-width=".21"/>
<path d="M147.2 130.5h-15.3v5.1" fill="none" stroke="#0e0e0e" stroke-width=".25"/>
<circle cx="139.6" cy="130.5" r=".51" fill="#0e0e0e"/>
<circle cx="139.6" cy="130.5" r=".51" fill="none" stroke="#0e0e0e" stroke-width=".21"/>
<path d="M35.3 166.1h12.7" fill="none" stroke="#0e0e0e" stroke-width=".25"/>
<circle cx="45.5" cy="166.1" r=".51" fill="#0e0e0e"/>
<circle cx="45.5" cy="166.1" r=".51" fill="none" stroke="#0e0e0e" stroke-width=".21"/>
<path d="M81.1 166.1h5.1" fill="none" stroke="#0e0e0e" stroke-width=".25"/>
<circle cx="83.6" cy="166.1" r=".51" fill="#0e0e0e"/>
<circle cx="83.6" cy="166.1" r=".51" fill="none" stroke="#0e0e0e" stroke-width=".21"/>
<path d="M27.6 153.4v7.6h20.4M48 158.5h-28v20.3M81.1 158.5h28v17.8" fill="none" stroke="#0e0e0e" stroke-width=".25"/>
<circle cx="27.6" cy="161" r=".51" fill="#0e0e0e"/>
<circle cx="27.6" cy="161" r=".51" fill="none" stroke="#0e0e0e" stroke-width=".21"/>
<path d="M98.9 153.4v7.6h-17.8" fill="none" stroke="#0e0e0e" stroke-width=".25"/>
<circle cx="98.9" cy="161" r=".51" fill="#0e0e0e"/>
<circle cx="98.9" cy="161" r=".51" fill="none" stroke="#0e0e0e" stroke-width=".21"/>
<path d="M109.1 26.2v10.2h-20.4" fill="none" stroke="#0e0e0e" stroke-width=".25"/>
<circle cx="104" cy="36.4" r=".51" fill="#0e0e0e"/>
<circle cx="104" cy="36.4" r=".51" fill="none" stroke="#0e0e0e" stroke-width=".21"/>
<path d="M131.9 59.3h15.3" fill="none" stroke="#0e0e0e" stroke-width=".25"/>
<circle cx="147.2" cy="59.3" r=".51" fill="#0e0e0e"/>
<circle cx="147.2" cy="59.3" r=".51" fill="none" stroke="#0e0e0e" stroke-width=".21"/>
<circle cx="139.6" cy="59.3" r=".51" fill="#0e0e0e"/>
<circle cx="139.6" cy="59.3" r=".51" fill="none" stroke="#0e0e0e" stroke-width=".21"/>
<path d="M144.7 38.9v5.1M27.6 46.5h10.2M134.5 171.2h12.7M134.5 168.6h12.7M134.5 166.1h12.7" fill="none" stroke="#0e0e0e" stroke-width=".25"/>
<circle cx="144.7" cy="44" r=".51" fill="#0e0e0e"/>
<circle cx="144.7" cy="44" r=".51" fill="none" stroke="#0e0e0e" stroke-width=".21"/>
<path d="M170.1 26.2v17.8" fill="none" stroke="#0e0e0e" stroke-width=".25"/>
<circle cx="170.1" cy="44" r=".51" fill="#0e0e0e"/>
<circle cx="170.1" cy="44" r=".51" fill="none" stroke="#0e0e0e" stroke-width=".21"/>
<circle cx="170.1" cy="36.4" r=".51" fill="#0e0e0e"/>
<circle cx="170.1" cy="36.4" r=".51" fill="none" stroke="#0e0e0e" stroke-width=".21"/>
<path d="M88.7 74.5h10.2" fill="none" stroke="#0e0e0e" stroke-width=".25"/>
<circle cx="93.8" cy="74.5" r=".51" fill="#0e0e0e"/>
<circle cx="93.8" cy="74.5" r=".51" fill="none" stroke="#0e0e0e" stroke-width=".21"/>
<path d="M124.3 54.2v2.5" fill="none" stroke="#0e0e0e" stroke-width=".25"/>
<circle cx="124.3" cy="54.2" r=".51" fill="#0e0e0e"/>
<circle cx="124.3" cy="54.2" r=".51" fill="none" stroke="#0e0e0e" stroke-width=".21"/>
<path d="M124.3 64.3v7.7M139.6 125.4v1.3" fill="none" stroke="#0e0e0e" stroke-width=".25"/>
<circle cx="139.6" cy="126.7" r=".51" fill="#0e0e0e"/>
<circle cx="139.6" cy="126.7" r=".51" fill="none" stroke="#0e0e0e" stroke-width=".21"/>
<path d="M170.1 36.4h7.6" fill="none" stroke="#0e0e0e" stroke-width=".25"/>
<circle cx="170.1" cy="36.4" r=".51" fill="#0e0e0e"/>
<circle cx="170.1" cy="36.4" r=".51" fill="none" stroke="#0e0e0e" stroke-width=".21"/>
<path d="M139.6 130.5v2.5" fill="none" stroke="#0e0e0e" stroke-width=".25"/>
<circle cx="139.6" cy="130.5" r=".51" fill="#0e0e0e"/>
<circle cx="139.6" cy="130.5" r=".51" fill="none" stroke="#0e0e0e" stroke-width=".21"/>
<path d="M104 33.8v2.6" fill="none" stroke="#0e0e0e" stroke-width=".25"/>
<circle cx="104" cy="36.4" r=".51" fill="#0e0e0e"/>
<circle cx="104" cy="36.4" r=".51" fill="none" stroke="#0e0e0e" stroke-width=".21"/>
<path d="M93.8 72v2.5" fill="none" stroke="#0e0e0e" stroke-width=".25"/>
<circle cx="93.8" cy="74.5" r=".51" fill="#0e0e0e"/>
<circle cx="93.8" cy="74.5" r=".51" fill="none" stroke="#0e0e0e" stroke-width=".21"/>
<path d="M139.6 59.3v2.5" fill="none" stroke="#0e0e0e" stroke-width=".25"/>
<circle cx="139.6" cy="59.3" r=".51" fill="#0e0e0e"/>
<circle cx="139.6" cy="59.3" r=".51" fill="none" stroke="#0e0e0e" stroke-width=".21"/>
<path d="M45.5 166.1v2.5" fill="none" stroke="#0e0e0e" stroke-width=".25"/>
<circle cx="45.5" cy="166.1" r=".51" fill="#0e0e0e"/>
<circle cx="45.5" cy="166.1" r=".51" fill="none" stroke="#0e0e0e" stroke-width=".21"/>
<path d="M98.9 44v2.5" fill="none" stroke="#0e0e0e" stroke-width=".25"/>
<circle cx="98.9" cy="46.5" r=".51" fill="#0e0e0e"/>
<circle cx="98.9" cy="46.5" r=".51" fill="none" stroke="#0e0e0e" stroke-width=".21"/>
<path d="M98.9 49.1v2.5" fill="none" stroke="#0e0e0e" stroke-width=".25"/>
<circle cx="98.9" cy="49.1" r=".51" fill="#0e0e0e"/>
<circle cx="98.9" cy="49.1" r=".51" fill="none" stroke="#0e0e0e" stroke-width=".21"/>
<path d="M83.6 166.1v2.5" fill="none" stroke="#0e0e0e" stroke-width=".25"/>
<circle cx="83.6" cy="166.1" r=".51" fill="#0e0e0e"/>
<circle cx="83.6" cy="166.1" r=".51" fill="none" stroke="#0e0e0e" stroke-width=".21"/>
<path d="M27.6 161v2.6M98.9 171.2v5.1" fill="none" stroke="#0e0e0e" stroke-width=".25"/>
<circle cx="27.6" cy="161" r=".51" fill="#0e0e0e"/>
<circle cx="27.6" cy="161" r=".51" fill="none" stroke="#0e0e0e" stroke-width=".21"/>
<g fill="none" stroke="#0e0e0e" stroke-width=".25">
<path d="M266.8 33.8h-20.4v7.6M246.4 66.9v2.5h20.4M251.5 66.9h15.3M251.5 64.3h15.3M266.8 72h-20.4v7.6M152.3 92.3h-15.3v7.7M246.4 105.1v2.5h20.4M251.5 105.1h15.3M251.5 102.5h15.3M266.8 110.1h-20.4v7.7M246.4 143.2v2.6h20.4M251.5 143.2h15.3"/>
<path d="M251.5 140.7h15.3M266.8 148.3h-20.4v7.6M27.6 171.2v7.6M98.9 161v2.6"/>
</g>
<circle cx="98.9" cy="161" r=".51" fill="#0e0e0e"/>
<circle cx="98.9" cy="161" r=".51" fill="none" stroke="#0e0e0e" stroke-width=".21"/>
<g font-size="4.6" fill="#0e0e0e">
<text x="50.5" y="20.1">Raspberry PI 5</text>
<text x="139.6" y="20.1">Buffer Communicatie AX12A</text>
<text x="238.8" y="20.1">Encoder AS5600 1</text>
<text x="238.8" y="58.3">Encoder AS5600 2</text>
<text x="238.8" y="96.4">Encoder AS5600 3</text>
<text x="132" y="111.7">Batterij input</text>
<text x="238.8" y="134.5">Encoder AS5600 4</text>
<text x="35.3" y="139.7">LEVELSHIFTER 5V &gt; 3.3V</text>
<text x="129.4" y="152.4">AX12A Servo Input</text>
</g>
<g font-size="2.3">
<text x="37.9" y="11.7">1</text>
<text x="110.9" y="11.7">2</text>
<text x="184.1" y="11.7">3</text>
<text x="257.1" y="11.7">4</text>
<text x="268.8" y="28.2">2</text>
<text x="268.9" y="25.7">1</text>
<text x="273.6" y="26.9">1</text>
<text x="273.6" y="29.5">2</text>
<text x="3.9" y="33.3">A</text>
<text x="39.9" y="35.9">3</text>
<text x="79" y="32">5V</text>
<text x="79" y="34.6">5V</text>
<text x="85.6" y="30.7">2</text>
<text x="85.6" y="33.3">4</text>
<text x="85.6" y="35.9">1</text>
<text x="268.8" y="33.3">4</text>
<text x="268.9" y="30.7">3</text>
<text x="273.6" y="32">3</text>
<text x="273.6" y="34.6">4</text>
<text x="291.4" y="33.3">A</text>
<text x="39.8" y="40.9">7</text>
<text x="39.9" y="38.4">5</text>
<text x="44.7" y="37.1">GPIO2/SDA1</text>
<text x="44.7" y="39.7">GPIO3/SCL1</text>
<text x="78.1" y="37.1">3V3</text>
<text x="78.1" y="39.7">3V3</text>
<text x="85.6" y="38.4">17</text>
<text x="38.9" y="46">11</text>
<text x="44.7" y="42.2">GPIO4/GPIO_GCKL</text>
<text x="44.7" y="47.3">GPIO17/GPIO_GEN0</text>
<text x="67.7" y="47.3">GPIO14/TXD0</text>
<text x="85.6" y="46">8</text>
<text x="38.7" y="51.1">12</text>
<text x="38.7" y="53.6">15</text>
<text x="38.8" y="48.6">13</text>
<text x="44.7" y="49.8">GPIO27/GPIO_GEN2</text>
<text x="44.7" y="52.4">GPIO18/GPIO_GEN1</text>
<text x="67.6" y="49.8">GPIO15/RXD0</text>
<text x="85.6" y="48.6">10</text>
<text x="85.6" y="53.6">29</text>
<text x="153.1" y="53.6">20</text>
<text x="184.9" y="53.6">18</text>
<text x="38.7" y="56.2">16</text>
<text x="38.7" y="58.7">18</text>
<text x="44.7" y="54.9">GPIO22/GPIO_GEN3</text>
<text x="44.7" y="57.4">GPIO23/GPIO_GEN4</text>
<text x="44.7" y="60">GPIO24/GPIO_GEN5</text>
<text x="74.3" y="60">GPIO12</text>
<text x="75.4" y="57.4">GPIO6</text>
<text x="75.5" y="54.9">GPIO5</text>
<text x="85.6" y="56.2">31</text>
<text x="85.6" y="58.7">32</text>
<text x="154.5" y="58.7">1</text>
<text x="159.2" y="54.9">VCC</text>
<text x="159.2" y="60">1~G</text>
<text x="177.2" y="57.4">1Y2</text>
<text x="177.3" y="60">1Y3</text>
<text x="177.4" y="54.9">1Y1</text>
<text x="184.9" y="56.2">16</text>
<text x="184.9" y="58.7">14</text>
<text x="38.7" y="61.3">22</text>
<text x="44.7" y="62.6">GPIO25/GPIO_GEN6</text>
<text x="74.3" y="65.1">GPIO16</text>
<text x="74.4" y="62.6">GPIO13</text>
<text x="85.6" y="61.3">33</text>
<text x="85.6" y="63.8">36</text>
<text x="153.2" y="61.3">19</text>
<text x="159.2" y="62.6">2G</text>
<text x="177.2" y="62.6">1Y4</text>
<text x="184.9" y="61.3">12</text>
<text x="268.9" y="63.8">1</text>
<text x="273.6" y="65.1">1</text>
<text x="38.7" y="66.4">24</text>
<text x="38.7" y="68.9">26</text>
<text x="38.8" y="71.5">23</text>
<text x="44.7" y="67.6">GPIO8/SPI_CE0</text>
<text x="44.7" y="70.2">GPIO7/SPI_CE1</text>
<text x="74.3" y="67.6">GPIO19</text>
<text x="74.3" y="70.2">GPIO20</text>
<text x="85.6" y="66.4">35</text>
<text x="85.6" y="68.9">38</text>
<text x="85.6" y="71.5">40</text>
<text x="154.3" y="68.9">4</text>
<text x="154.3" y="66.4">2</text>
<text x="154.3" y="71.5">6</text>
<text x="159.2" y="67.6">1A1</text>
<text x="159.2" y="70.2">1A2</text>
<text x="177.2" y="70.2">2Y2</text>
<text x="177.4" y="67.6">2Y1</text>
<text x="184.9" y="66.4">9</text>
<text x="184.9" y="68.9">7</text>
<text x="184.9" y="71.5">5</text>
<text x="268.8" y="66.4">2</text>
<text x="268.8" y="71.5">4</text>
<text x="268.9" y="68.9">3</text>
<text x="273.6" y="67.6">2</text>
<text x="273.6" y="70.2">3</text>
<text x="38.7" y="74">19</text>
<text x="38.9" y="76.5">21</text>
<text x="44.7" y="72.7">GPIO11/SPI_SCLK</text>
<text x="44.7" y="75.3">GPIO10/SPI_MOSI</text>
<text x="44.7" y="77.8">GPIO9/SPI_MISO</text>
<text x="74.3" y="75.3">GPIO26</text>
<text x="74.5" y="72.7">GPIO21</text>
<text x="85.6" y="74">37</text>
<text x="154.3" y="74">8</text>
<text x="159.2" y="72.7">1A3</text>
<text x="159.2" y="75.3">1A4</text>
<text x="177.2" y="75.3">2Y4</text>
<text x="177.3" y="72.7">2Y3</text>
<text x="184.9" y="74">3</text>
<text x="273.6" y="72.7">4</text>
<text x="4" y="81.6">B</text>
<text x="38.7" y="81.6">27</text>
<text x="44.7" y="82.9">ID_SD</text>
<text x="76.7" y="80.3">TR00</text>
<text x="76.9" y="82.9">TR01</text>
<text x="85.6" y="79.1">42</text>
<text x="85.6" y="81.6">41</text>
<text x="153.2" y="81.6">13</text>
<text x="153.3" y="79.1">11</text>
<text x="159.2" y="80.3">2A1</text>
<text x="159.2" y="82.9">2A2</text>
<text x="291.5" y="81.6">B</text>
<text x="38.7" y="84.2">28</text>
<text x="44.7" y="85.4">ID_SC</text>
<text x="76.7" y="85.4">TR02</text>
<text x="76.8" y="88">TR03</text>
<text x="85.6" y="84.2">44</text>
<text x="85.6" y="86.7">43</text>
<text x="153.2" y="86.7">17</text>
<text x="153.2" y="84.2">15</text>
<text x="159.2" y="85.4">2A3</text>
<text x="159.2" y="88">2A4</text>
<text x="73.7" y="93.1">SHIELD</text>
<text x="73.7" y="95.6">SHIELD</text>
<text x="85.6" y="91.8">S1</text>
<text x="85.6" y="94.4">S2</text>
<text x="153.1" y="91.8">10</text>
<text x="159.2" y="93.1">GND</text>
<text x="73.7" y="98.2">SHIELD</text>
<text x="73.7" y="100.7">SHIELD</text>
<text x="85.6" y="96.9">S3</text>
<text x="85.6" y="99.4">S4</text>
<text x="85.6" y="102">6</text>
<text x="268.9" y="102">1</text>
<text x="76.9" y="103.3">GND</text>
<text x="76.9" y="105.8">GND</text>
<text x="85.6" y="104.5">9</text>
<text x="85.6" y="107.1">14</text>
<text x="268.8" y="104.5">2</text>
<text x="268.9" y="107.1">3</text>
<text x="273.6" y="103.3">1</text>
<text x="273.6" y="105.8">2</text>
<text x="76.9" y="108.3">GND</text>
<text x="76.9" y="110.9">GND</text>
<text x="76.9" y="113.4">GND</text>
<text x="85.6" y="109.6">20</text>
<text x="85.6" y="112.1">25</text>
<text x="268.8" y="109.6">4</text>
<text x="273.6" y="108.3">3</text>
<text x="273.6" y="110.9">4</text>
<text x="76.9" y="116">GND</text>
<text x="76.9" y="118.5">GND</text>
<text x="85.6" y="114.7">30</text>
<text x="85.6" y="117.3">34</text>
<text x="85.6" y="119.8">39</text>
<text x="76.9" y="121.1">GND</text>
<text x="4" y="130">C</text>
<text x="149.2" y="130">2</text>
<text x="149.4" y="126.2">1</text>
<text x="154.1" y="127.4">1</text>
<text x="154.1" y="131.2">2</text>
<text x="291.5" y="130">C</text>
<text x="268.8" y="142.7">2</text>
<text x="268.9" y="140.1">1</text>
<text x="273.6" y="141.4">1</text>
<text x="273.6" y="144">2</text>
<text x="268.8" y="147.8">4</text>
<text x="268.9" y="145.2">3</text>
<text x="273.6" y="146.5">3</text>
<text x="273.6" y="149.1">4</text>
<text x="52.5" y="155.4">2</text>
<text x="52.7" y="152.9">1</text>
<text x="57.4" y="154.1">HV4</text>
<text x="67.5" y="154.1">LV4</text>
<text x="75.5" y="152.9">7</text>
<text x="75.5" y="155.4">8</text>
<text x="52.5" y="160.5">4</text>
<text x="52.6" y="157.9">3</text>
<text x="57.4" y="156.7">HV3</text>
<text x="57.4" y="159.2">GND</text>
<text x="57.4" y="161.8">HV</text>
<text x="66.8" y="159.2">GND</text>
<text x="67.6" y="156.7">LV3</text>
<text x="68.6" y="161.8">LV</text>
<text x="75.5" y="157.9">9</text>
<text x="75.5" y="160.5">10</text>
<text x="52.5" y="165.6">6</text>
<text x="52.6" y="163">5</text>
<text x="57.4" y="164.3">HV2</text>
<text x="57.4" y="166.8">HV1</text>
<text x="67.5" y="164.3">LV2</text>
<text x="67.7" y="166.8">LV1</text>
<text x="75.5" y="163">11</text>
<text x="75.5" y="165.6">12</text>
<text x="149.4" y="165.6">1</text>
<text x="154.1" y="166.8">1</text>
<text x="149.2" y="168.1">2</text>
<text x="149.3" y="170.7">3</text>
<text x="154.1" y="169.4">2</text>
<text x="154.1" y="172">3</text>
<text x="4" y="178.3">D</text>
<text x="291.4" y="178.3">D</text>
<text x="37.9" y="199.9">1</text>
<text x="110.9" y="199.9">2</text>
<text x="184.1" y="199.9">3</text>
<text x="257.1" y="199.9">4</text>
</g>
<g font-size="2.3" fill="#262626">
<text x="97.7" y="23.1">+5</text>
<text x="107.1" y="23.1">+3.3</text>
<text x="143.5" y="25.7">+5</text>
<text x="170.1" y="25.7">DataPin</text>
<text x="244.4" y="25.7">+3.3</text>
<text x="251.5" y="25.7">SC2</text>
<text x="251.5" y="28.2">SD2</text>
<text x="27.6" y="35.9">SDA</text>
<text x="199.5" y="35.9">+5</text>
<text x="27.6" y="38.4">SCL</text>
<text x="246.4" y="40.9">Load-</text>
<text x="27.6" y="46">DIRpin</text>
<text x="104" y="46">TX</text>
<text x="123.1" y="46">+5</text>
<text x="104" y="48.6">RX_LV1</text>
<text x="210.8" y="53.6">RX_HV1</text>
<text x="132" y="58.7">DIRpin</text>
<text x="244.4" y="63.8">+3.3</text>
<text x="251.5" y="63.8">SC3</text>
<text x="124.3" y="71.5">Load-</text>
<text x="251.5" y="66.4">SD3</text>
<text x="98.9" y="74">GPIO26Battery</text>
<text x="246.4" y="79.1">Load-</text>
<text x="137" y="86.7">TX</text>
<text x="137" y="99.4">Load-</text>
<text x="244.4" y="102">+3.3</text>
<text x="251.5" y="102">SC4</text>
<text x="251.5" y="104.5">SD4</text>
<text x="98.9" y="112.1">Load-</text>
<text x="129.5" y="119.8">VBat</text>
<text x="246.4" y="117.3">Load-</text>
<text x="129.5" y="140.1">GND</text>
<text x="244.4" y="140.1">+3.3</text>
<text x="251.5" y="140.1">SC5</text>
<text x="251.5" y="142.7">SD5</text>
<text x="26.5" y="150.3">+5</text>
<text x="96.9" y="150.3">+3.3</text>
<text x="246.4" y="155.4">Load-</text>
<text x="35.3" y="165.6">RX_HV1</text>
<text x="86.1" y="165.6">RX_LV1</text>
<text x="134.5" y="165.6">DataPin</text>
<text x="134.5" y="168.1">Load+</text>
<text x="134.5" y="170.7">Load-</text>
<text x="20" y="178.3">Load-</text>
<text x="27.6" y="178.3">Load-</text>
<text x="98.9" y="175.8">Load-</text>
<text x="109.1" y="175.8">Load-</text>
</g>
<g font-size="2.3" fill="#0e0e0e">
<text x="271.9" y="23.1">J1</text>
<text x="42.9" y="28.2">U1</text>
<text x="103.1" y="28.6">TP1</text>
<text x="145.9" y="35">R1</text>
<text x="176.8" y="31.1">TP2</text>
<text x="98" y="38.8">TP3</text>
<text x="145.9" y="37.5">10kΩ</text>
<text x="271.9" y="38.4">B4B-XH</text>
<text x="201.8" y="45.1">R2</text>
<text x="201.8" y="47.7">4.7kΩ</text>
<text x="157.4" y="48.6">U2</text>
<text x="98.9" y="58.7">TP4</text>
<text x="126.2" y="61">C1</text>
<text x="126.2" y="63.6">0.1μF</text>
<text x="271.9" y="61.3">J2</text>
<text x="92.9" y="66.8">TP5</text>
<text x="139.6" y="68.9">TP6</text>
<text x="271.9" y="76.5">B4B-XH</text>
<text x="157.4" y="99.4">SN74LS241N</text>
<text x="271.9" y="99.4">J3</text>
<text x="271.9" y="114.7">B4B-XH</text>
<text x="42.9" y="124.9">RASPBERRY_PI_4B_4GB</text>
<text x="138.7" y="120.2">TP7</text>
<text x="152.3" y="123.6">J4</text>
<text x="152.3" y="135">XT60</text>
<text x="271.9" y="137.6">J10</text>
<text x="139.6" y="140.1">TP8</text>
<text x="55.6" y="150.3">U3</text>
<text x="271.9" y="152.9">B4B-XH</text>
<text x="29.5" y="167.9">C12</text>
<text x="100.8" y="167.9">C13</text>
<text x="152.3" y="163">J5</text>
<text x="29.5" y="170.4">0.1μF</text>
<text x="55.6" y="170.7">LevelshifterBSS138</text>
<text x="100.8" y="170.4">0.1μF</text>
<text x="45.5" y="175.8">TP9</text>
<text x="83.6" y="175.8">TP10</text>
<text x="152.3" y="175.8">B3B-XH</text>
<text x="60.7" y="180.8">Vergeten om pullup te plaatsen naar 3.3V</text>
</g>
</svg>
